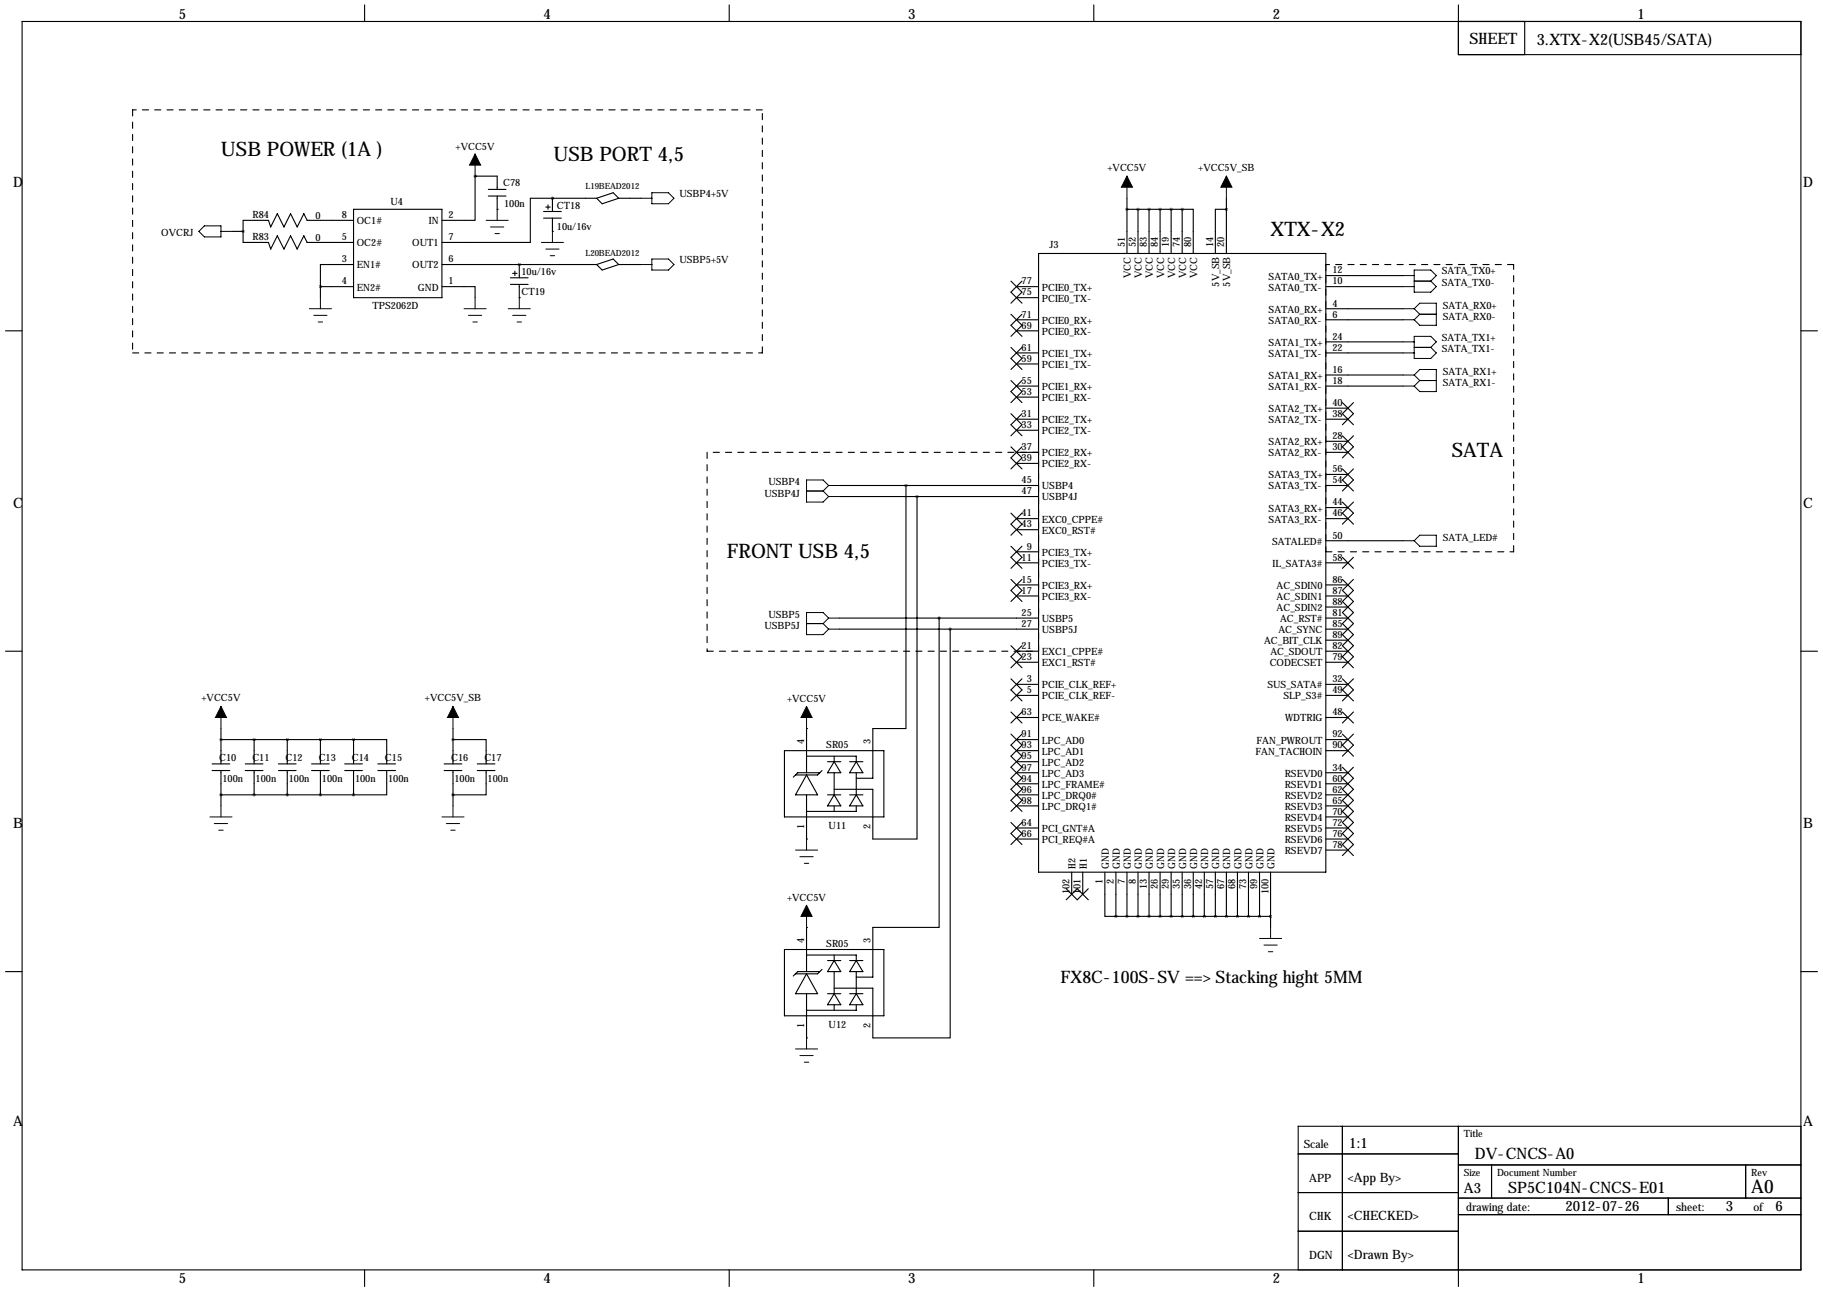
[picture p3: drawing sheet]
<svg xmlns="http://www.w3.org/2000/svg" width="419mm" height="297mm" viewBox="0 0 419 297" stroke-linecap="round" stroke-linejoin="round" font-family="sans-serif">
<g fill="none" stroke="#000" stroke-width=".25">
<path d="M5.1 4.9h408.9v287.1h-408.9zM83.8 1.1v3.8M167.6 1.1v3.8M251.5 1.1v3.8M335.3 1.1v11.5h78.7M350.5 4.9v7.7M53.3 53.2h2.6M55.9 53.2v2.5h5.8l.5 1.6 1.6-3.1 1.5 3.1 1.5-3.1 1.5 3.1 1.5-3.1 .8 1.5h10.7M81.3 50.7h-10.7l-.8-1.6-1.5 3.1-1.5-3.1-1.5 3.1-1.5-3.1-1.6 3.1-.5-1.5h-5.8v2.5M81.3 48.1h20.3v20.3h-20.3zM109.2 40.5h.1M109.2 40.5v10.2h-7.6"/>
<path d="M109.2 40.5h5.1v3M112.3 45.1h4M112.3 43.5h4M114.3 48.1h.1M114.3 45.1v3M125 48.6h4M125 50.2h4M125.5 47.6h1M126 47.1v1M127 53.2h.1M127 45.6h-5.1v10.1h-20.3M127 45.6h.1"/>
<path d="M127 45.6v3M127 50.2v3M127 45.6h10.2M137.2 45.6l3.8-1.3 1.2 1.3M137.2 45.6l1.2 1.2 3.8-1.2M142.2 45.6h5.1M238.8 58.3h66v142.2h-66zM259.1 45.6v12.7M259.1 48.1h12.7M261.6 48.1v10.2M264.2 48.1v10.2M266.7 48.1v10.2"/>
<path d="M269.2 48.1v10.2M271.8 48.1h2.5v10.2M271.8 48.1v10.2M281.9 48.1h-2.5v10.2M281.9 45.6v12.7M1.3 76.1h3.8M73.7 65.9h7.6M73.7 65.9v2.5M81.3 60.8h-7.6v5.1M101.6 65.9h7.6v2.5M101.6 60.8h35.6M117.3 63.9h4.1"/>
<path d="M117.3 65.4h4.1M117.9 62.9h1M118.4 62.3v1.1M119.4 68.4h.1M119.4 60.8h.1M119.4 60.8v3.1M119.4 65.4v3M137.2 60.8l3.8-1.3 1.2 1.3M137.2 60.8l1.2 1.3 3.8-1.3M142.2 60.8h5.1M232.4 64.6l2.5 2.6-2.5 2.5M232.4 72.2l2.5 2.6-2.5 2.5"/>
<path d="M232.4 79.9l2.5 2.5-2.5 2.5M233.7 76.1h5.1M233.7 65.9h5.1M233.7 68.4h5.1M233.7 73.5h5.1M234.9 64.6l-2.5 2.6 2.5 2.5M234.9 72.2l-2.5 2.6 2.5 2.5M234.9 79.9l-2.5 2.5 2.5 2.5M304.8 65.9h17.8M304.8 73.5h17.8M304.8 63.4h17.8M304.8 71h17.8"/>
<path d="M304.8 78.6h17.8M414 76.1h3.8M232.4 87.5l2.5 2.5-2.5 2.6M232.4 95.1l2.5 2.5-2.5 2.6M233.7 81.1h5.1M233.7 83.7h5.1M233.7 88.8h5.1M233.7 91.3h5.1M233.7 96.4h5.1M233.7 98.9h5.1M234.9 87.5l-2.5 2.5 2.5 2.6M234.9 95.1l-2.5 2.5 2.5 2.6"/>
<path d="M304.8 81.1h17.8M304.8 88.8h17.8M304.8 96.4h5.1M304.8 86.2h17.8M304.8 93.8h5.1M308.6 92.6l2.5 2.5-2.5 2.5M311.1 92.6l-2.5 2.5 2.5 2.5M193 111.6h45.8M193 114.2h45.8M208.3 111.6v55.9h-7.6v11.4h-3.9M210.8 114.2v78.7h-10.1v-11.4h-8.9M232.4 102.7l2.5 2.6-2.5 2.5"/>
<path d="M232.4 118l2.5 2.5-2.5 2.5M233.7 104h5.1M233.7 106.5h5.1M233.7 119.2h5.1M234.9 102.7l-2.5 2.6 2.5 2.5M234.9 118l-2.5 2.5 2.5 2.5M304.8 104h5.1M304.8 111.6h5.1M304.8 119.2h5.1M304.8 101.5h5.1M304.8 109.1h5.1M304.8 116.7h5.1"/>
<path d="M308.6 100.2l2.5 2.5-2.5 2.6M308.6 115.4l2.5 2.6-2.5 2.5M308.6 107.8l2.5 2.5-2.5 2.6M311.1 100.2l-2.5 2.5 2.5 2.6M311.1 107.8l-2.5 2.5 2.5 2.6M311.1 115.4l-2.5 2.6 2.5 2.5M232.4 125.6l2.5 2.5-2.5 2.6M232.4 133.2l2.5 2.5-2.5 2.6M233.7 121.8h5.1M233.7 126.9h5.1M233.7 129.4h5.1M233.7 134.5h5.1"/>
<path d="M233.7 137h5.1M234.9 125.6l-2.5 2.5 2.5 2.6M234.9 133.2l-2.5 2.5 2.5 2.6M304.8 129.4h5.1M304.8 134.5h5.1M304.8 137h5.1M304.8 124.3h17.8M304.8 139.6h5.1M308.6 128.1l2.5 2.6M308.6 133.2l2.5 2.5-2.5 2.6 2.5 2.5-2.5 2.6 2.5 2.5-2.5 2.5 2.5 2.6-2.5 2.5M311.1 128.1l-2.5 2.6M311.1 133.2l-2.5 2.5 2.5 2.6-2.5 2.5 2.5 2.6-2.5 2.5 2.5 2.5-2.5 2.6 2.5 2.5"/>
<path d="M1.3 149.7h3.8M193 142.1h45.8M193 144.6h45.8M215.9 142.1v71.1h-15.2v11.4h-3.9M218.4 144.6v94h-17.7v-11.4h-8.9M232.4 156.1l2.5 2.5-2.5 2.5M232.4 148.4l2.5 2.6-2.5 2.5M233.7 149.7h5.1M233.7 152.3h5.1M233.7 157.3h5.1M233.7 159.9h5.1M234.9 156.1l-2.5 2.5 2.5 2.5"/>
<path d="M234.9 148.4l-2.5 2.6 2.5 2.5M304.8 149.7h5.1M304.8 142.1h5.1M304.8 144.6h5.1M304.8 152.3h5.1M304.8 157.3h5.1M304.8 159.9h5.1M304.8 147.2h5.1M308.6 156.1l2.5 2.5-2.5 2.5M311.1 156.1l-2.5 2.5 2.5 2.5M414 149.7h3.8M48.8 177.2h4"/>
<path d="M48.8 175.6h4M50.8 170h30.5M50.8 167.5v8.1M50.8 177.2v8.1M56.4 177.2h4.1M56.4 175.6h4.1M58.4 170v5.6M58.4 177.2v5.5M64 177.2h4.1M64 175.6h4.1M66 170v5.6M66 177.2v5.5"/>
<path d="M71.6 177.2h4.1M71.6 175.6h4.1M73.7 170v5.6M73.7 177.2v5.5M79.2 177.2h4.1M79.2 175.6h4.1M81.3 170h7.6v5.6M81.3 170v5.6M81.3 177.2v5.5M86.9 177.2h4M86.9 175.6h4M88.9 177.2v5.5h-7.6"/>
<path d="M102.1 177.2h4.1M102.1 175.6h4.1M104.1 170h7.7v5.6M104.1 167.5v8.1M104.1 177.2v8.1M109.7 177.2h4.1M109.7 175.6h4.1M111.8 177.2v5.5h-7.7M180.3 172.6h22.9v15.2h-22.9zM185.4 167.5h.1M185.4 178.2l2.6 4.5h-5.1zM185.4 173.8h11.4v1.3"/>
<path d="M185.4 167.5v10.2M188.5 177.7h-5.1l-1 1M189 177.2l-1 1h-5.1M190.2 175.1h3.1M191.8 175.1l1.5 2.6h-3.1zM191.8 173.8v1.3M191.8 177.7v5M195.3 175.1h3.1M196.8 175.1l1.6 2.6h-3.1zM196.8 177.7v5M232.4 163.7l2.5 2.5M232.4 168.8l2.5 2.5-2.5 2.5 2.5 2.6-2.5 2.5 2.5 2.6-2.5 2.5 2.5 2.5"/>
<path d="M233.7 165h5.1M233.7 170h5.1M233.7 172.6h5.1M233.7 175.1h5.1M233.7 177.7h5.1M234.9 163.7l-2.5 2.5M234.9 168.8l-2.5 2.5 2.5 2.5-2.5 2.6 2.5 2.5-2.5 2.6 2.5 2.5-2.5 2.5M304.8 165h5.1M304.8 170h5.1M304.8 172.6h5.1M304.8 177.7h5.1M308.6 176.4l2.5 2.5-2.5 2.6 2.5 2.5-2.5 2.5 2.5 2.6-2.5 2.5 2.5 2.6-2.5 2.5"/>
<path d="M308.6 163.7l2.5 2.5M308.6 168.8l2.5 2.5-2.5 2.5M311.1 176.4l-2.5 2.5 2.5 2.6-2.5 2.5 2.5 2.5-2.5 2.6 2.5 2.5-2.5 2.6 2.5 2.5M311.1 163.7l-2.5 2.5M311.1 168.8l-2.5 2.5 2.5 2.5M50.8 182.7h30.5M185.4 192.9h.1M185.4 182.7v10.2M190.2 182.7h3.1M191.8 182.7l1.5 2.6h-3.1zM191.8 185.3v1.2M195.3 182.7h3.1"/>
<path d="M196.8 182.7l1.6 2.6h-3.1zM196.8 185.3v1.2h-11.4M232.4 189.1l2.5 2.5-2.5 2.6M233.7 180.2h5.1M233.7 182.7h5.1M233.7 185.3h5.1M233.7 190.4h5.1M233.7 192.9h5.1M234.9 189.1l-2.5 2.5 2.5 2.6M304.8 180.2h5.1M304.8 182.7h5.1M304.8 185.3h5.1"/>
<path d="M304.8 190.4h5.1M304.8 192.9h5.1M304.8 187.8h5.1M304.8 195.4h5.1M180.3 218.3h22.9v15.2h-22.9zM185.4 213.2h.1M185.4 219.6h11.4v1.2M185.4 213.2v10.2M191.8 219.6v1.2M245.1 206.9l2.5-2.6 2.6 2.6M245.1 204.3l2.5 2.6 2.6-2.6M246.4 200.5v5.1"/>
<path d="M248.9 200.5v5.1M254 200.5v10.2h2.5M256.5 200.5v10.2M256.5 210.7h35.6M259.1 200.5v10.2M261.6 200.5v10.2M264.2 200.5v10.2M266.7 200.5v10.2M269.2 200.5v10.2M271.8 200.5v10.2M274.3 200.5v10.2M276.9 200.5v10.2"/>
<path d="M279.4 200.5v10.2M281.9 200.5v10.2M284.5 200.5v10.2M287 200.5v10.2M289.6 200.5v10.2M292.1 200.5v12.7M1.3 223.4h3.8M185.4 238.6h.1M185.4 228.5v10.1M185.4 223.9l2.6 4.6h-5.1zM188.5 223.4h-5.1l-1 1M189 222.9l-1 1h-5.1"/>
<path d="M190.2 228.5h3.1M190.2 220.8h3.1M191.8 220.8l1.5 2.6h-3.1zM191.8 223.4v5.1M191.8 231v1.3M191.8 228.5l1.5 2.5h-3.1zM195.3 228.5h3.1M195.3 220.8h3.1M196.8 220.8l1.6 2.6h-3.1zM196.8 223.4v5.1M196.8 231v1.3h-11.4M196.8 228.5l1.6 2.5h-3.1z"/>
<path d="M414 223.4h3.8M308.6 258.9v33.1M335.3 258.9v36.9M414 258.9h-115.6v33.1M298.4 274.2h36.9M298.4 265.3h36.9M335.3 279.3h78.7M335.3 275.4h78.7M335.3 267.8h78.7M342.9 267.8v7.6M383.5 275.4v3.9M401.3 267.8v7.6"/>
<path d="M83.8 292v3.8M167.6 292v3.8M251.5 292v3.8M298.4 283.1h36.9"/>
</g>
<path d="M30.5 25.3v55.8M175.3 25.3h-144.8M304.8 60.8v66.1M348 60.8h-43.2M30.5 81.1h144.8M175.3 81.1v-55.8M162.6 104v45.7M238.8 104h-76.2M304.8 126.9h43.2M348 126.9v-66.1M162.6 149.7h76.2M238.8 149.7v-45.7" fill="none" stroke="#000" stroke-width=".25" stroke-dasharray="1.4 1.4"/>
<g fill="none" stroke="#000" stroke-width=".23">
<path d="M109.2 35.4v5.1M45.7 53.2l1.3-1.3h3.8v2.6h-3.8zM50.8 53.2h2.5M111.8 50.7h5M112.8 52.2h3M113.8 53.7h1M114.3 48.1v2.6M124.5 55.7h5M125.5 57.3h3M126.5 58.8h1M127 53.2v2.5M147.3 45.6h2.6"/>
<path d="M149.9 59.5h3.8l1.2 1.3-1.2 1.3h-3.8zM149.9 44.3h3.8l1.2 1.3-1.2 1.2h-3.8zM259.1 40.5v5.1M281.9 40.5v5.1M71.1 71h5.1M72.1 72.5h3.1M73.2 74h1M73.7 68.4v2.6M106.7 71h5.1M107.7 72.5h3M108.7 74h1M109.2 68.4v2.6"/>
<path d="M116.8 71h5.1M117.9 72.5h3M118.9 74h1M119.4 68.4v2.6M147.3 60.8h2.6M322.6 71h2.5M322.6 73.5h2.5M322.6 63.4h2.5M322.6 65.9h2.5M322.6 78.6h2.5M325.1 71l1.3 1.2M325.1 71l1.3-1.3h3.8v5.1h-3.8l-1.3-1.3"/>
<path d="M325.1 62.1h3.8l1.3 1.3-1.3 1.2 1.3 1.3-1.3 1.3h-3.8zM325.1 77.3h3.8l1.3 1.3-1.3 1.3 1.3 1.2-1.3 1.3h-3.8zM325.1 64.6h3.8M325.1 79.9h3.8M326.4 72.2h3.8M326.4 72.2l-1.3 1.3M322.6 86.2h2.5M322.6 88.8h2.5M322.6 81.1h2.5M325.1 86.2l1.3-1.3h3.8v5.1h-3.8l-1.3-1.2M325.1 86.2l1.3 1.3M326.4 87.5h3.8"/>
<path d="M326.4 87.5l-1.3 1.3M185.4 112.9h3.8M189.2 112.9l1.3 1.3M190.5 114.2h2.5M190.5 111.6l-1.3-1.3h-3.8v5.1h3.8l1.3-1.2M190.5 111.6h2.5M190.5 111.6l-1.3 1.3M322.6 124.3h2.5M325.1 124.3l1.3-1.3h3.8v2.6h-3.8zM185.4 143.4h3.8M189.2 143.4l1.3 1.2M190.5 142.1l-1.3-1.3h-3.8v5.1h3.8l1.3-1.3"/>
<path d="M190.5 144.6h2.5M190.5 142.1h2.5M190.5 142.1l-1.3 1.3M50.8 162.4v5.1M104.1 162.4v5.1M185.4 162.4v5.1M48.3 187.8h5M49.3 189.3h3M50.3 190.9h1M50.8 185.3v2.5M101.6 187.8h5.1M102.6 189.3h3.1"/>
<path d="M103.6 190.9h1M104.1 185.3v2.5M182.9 195.4h5.1M183.9 197h3M184.9 198.5h1M185.4 192.9v2.5M185.4 208.1v5.1M289.6 215.8h5M290.6 217.3h3M291.6 218.8h1M292.1 213.2v2.6M185.4 238.6v2.6"/>
<path d="M182.9 241.2h5.1M183.9 242.7h3M184.9 244.2h1"/>
</g>
<path d="M109.2 35.4l1.3 2.6h-2.6zM259.1 40.5l1.2 2.5h-2.5zM281.9 40.5l1.3 2.5h-2.5zM50.8 162.4l1.3 2.6h-2.6zM104.1 162.4l1.3 2.6h-2.5zM185.4 162.4l1.3 2.6h-2.6zM185.4 208.1l1.3 2.6h-2.6z" fill="#000" stroke="#000" stroke-width=".23"/>
<path d="M289.5 210.7a.05 .05 0 0 0 .1 0 .05 .05 0 0 0-.1 0zM281.9 210.7a.05 .05 0 0 0 .1 0 .05 .05 0 0 0-.1 0zM276.8 210.7a.05 .05 0 0 0 .1 0 .05 .05 0 0 0-.1 0zM269.2 210.7a.05 .05 0 0 0 .1 0 .05 .05 0 0 0-.1 0zM264.1 210.7a.05 .05 0 0 0 .1 0 .05 .05 0 0 0-.1 0zM256.5 210.7a.05 .05 0 0 0 .1 0 .05 .05 0 0 0-.1 0zM269.2 48.1a.05 .05 0 0 0 .1 0 .05 .05 0 0 0-.1 0zM264.1 48.1a.05 .05 0 0 0 .1 0 .05 .05 0 0 0-.1 0zM66 170a.05 .05 0 0 0 .1 0 .05 .05 0 0 0-.1 0zM66 182.7a.05 .05 0 0 0 .1 0 .05 .05 0 0 0-.1 0zM73.6 170a.05 .05 0 0 0 .1 0 .05 .05 0 0 0-.1 0zM73.6 182.7a.05 .05 0 0 0 .1 0 .05 .05 0 0 0-.1 0zM281.9 48.1a.05 .05 0 0 0 .1 0 .05 .05 0 0 0-.1 0zM104.1 170a.05 .05 0 0 0 .1 0 .05 .05 0 0 0-.1 0zM104.1 182.7a.05 .05 0 0 0 .1 0 .05 .05 0 0 0-.1 0zM218.4 144.6a.05 .05 0 0 0 .1 0 .05 .05 0 0 0-.1 0zM73.6 65.9a.05 .05 0 0 0 .1 0 .05 .05 0 0 0-.1 0z" fill="#000" stroke="#000" stroke-width=".63"/>
<g font-size="4.6">
<text x="50.8" y="35.9">USB POWER (1A )</text>
<text x="127.3" y="36.9">USB PORT 4,5</text>
<text x="292.1" y="54.3">XTX-X2</text>
<text x="333.8" y="105">SATA</text>
<text x="167.1" y="128.4">FRONT USB 4,5</text>
</g>
<text font-size="4.3" x="402.6" y="274.2">A0</text>
<text font-size="4" x="243.8" y="225.9">FX8C-100S-SV ==&gt; Stacking hight 5MM</text>
<g font-size="3.6">
<text x="337.8" y="10">SHEET</text>
<text x="353.3" y="10.3">3.XTX-X2(USB45/SATA)</text>
<text x="339.1" y="266.6">DV-CNCS-A0</text>
<text x="346.7" y="274.2">SP5C104N-CNCS-E01</text>
</g>
<g font-size="3.3">
<text x="41.1" y="4.4">5</text>
<text x="125" y="4.4">4</text>
<text x="208.8" y="4.4">3</text>
<text x="292.6" y="4.4">2</text>
<text x="376.4" y="4.4">1</text>
<text x="3" y="43">D</text>
<text x="414.5" y="43">D</text>
<text x="3" y="116.7">C</text>
<text x="414.5" y="116.7">C</text>
<text x="3" y="190.4">B</text>
<text x="414.5" y="190.4">B</text>
<text x="3" y="258.9">A</text>
<text x="414.5" y="258.9">A</text>
<text x="310.1" y="264">1:1</text>
<text x="336.5" y="274.2">A3</text>
<text x="359.9" y="278.5">2012-07-26</text>
<text x="396.7" y="278.5">3</text>
<text x="408.2" y="278.5">6</text>
<text x="41.1" y="295">5</text>
<text x="125" y="295">4</text>
<text x="208.8" y="295">3</text>
<text x="292.6" y="295">2</text>
<text x="376.4" y="295">1</text>
</g>
<g font-size="3">
<text x="309.9" y="271.6">&lt;App By&gt;</text>
<text x="309.9" y="280.5">&lt;CHECKED&gt;</text>
<text x="309.9" y="289.4">&lt;Drawn By&gt;</text>
</g>
<g font-size="2.6">
<text x="299.7" y="264">Scale</text>
<text x="301" y="271.6">APP</text>
<text x="301" y="280.5">CHK</text>
<text x="337.1" y="278.5">drawing date:</text>
<text x="385.3" y="278.5">sheet:</text>
<text x="403.1" y="278.5">of</text>
<text x="301" y="289.4">DGN</text>
</g>
<g font-size="2.3">
<text x="104.7" y="34.4">+VCC5V</text>
<text x="254.6" y="39.2">+VCC5V</text>
<text x="275.5" y="39.2">+VCC5V_SB</text>
<text x="89.7" y="47.1">U4</text>
<text x="115.7" y="42.8">C78</text>
<text x="115.9" y="47.6">100n</text>
<text x="156.2" y="45.3">USBP4+5V</text>
<text x="58" y="50.2">R84</text>
<text x="72.6" y="50.4">0</text>
<text x="78.6" y="50.2">8</text>
<text x="82" y="51.6">OC1#</text>
<text x="98.6" y="51.6">IN</text>
<text x="103.1" y="50.2">2</text>
<text x="128" y="48.1">CT18</text>
<text x="128" y="53">10u/16v</text>
<text x="37.1" y="54.2">OVCRJ</text>
<text x="58" y="55.2">R83</text>
<text x="72.6" y="55.5">0</text>
<text x="78.6" y="55.2">5</text>
<text x="82" y="56.6">OC2#</text>
<text x="94.8" y="56.6">OUT1</text>
<text x="103.1" y="55.2">7</text>
<text x="241.3" y="57">J3</text>
<text x="258.6" y="56.8" transform="rotate(-90 258.6 56.8)">51</text>
<text x="261.1" y="56.8" transform="rotate(-90 261.1 56.8)">52</text>
<text x="263.7" y="56.8" transform="rotate(-90 263.7 56.8)">83</text>
<text x="266.2" y="56.8" transform="rotate(-90 266.2 56.8)">84</text>
<text x="268.7" y="56.8" transform="rotate(-90 268.7 56.8)">19</text>
<text x="271.3" y="56.8" transform="rotate(-90 271.3 56.8)">74</text>
<text x="273.8" y="56.8" transform="rotate(-90 273.8 56.8)">80</text>
<text x="278.9" y="56.8" transform="rotate(-90 278.9 56.8)">14</text>
<text x="281.4" y="56.8" transform="rotate(-90 281.4 56.8)">20</text>
<text x="78.6" y="60.3">3</text>
<text x="78.6" y="65.4">4</text>
<text x="82" y="61.7">EN1#</text>
<text x="94.8" y="61.7">OUT2</text>
<text x="103.1" y="65.4">1</text>
<text x="103.1" y="60.3">6</text>
<text x="119.9" y="63.1">10u/16v</text>
<text x="156.2" y="60.6">USBP5+5V</text>
<text x="234.9" y="65.4">77</text>
<text x="260" y="63.9" transform="rotate(-90 260 63.9)">VCC</text>
<text x="262.5" y="63.9" transform="rotate(-90 262.5 63.9)">VCC</text>
<text x="265.1" y="63.9" transform="rotate(-90 265.1 63.9)">VCC</text>
<text x="267.6" y="63.9" transform="rotate(-90 267.6 63.9)">VCC</text>
<text x="270.1" y="63.9" transform="rotate(-90 270.1 63.9)">VCC</text>
<text x="272.7" y="63.9" transform="rotate(-90 272.7 63.9)">VCC</text>
<text x="275.2" y="63.9" transform="rotate(-90 275.2 63.9)">VCC</text>
<text x="280.3" y="65.9" transform="rotate(-90 280.3 65.9)">5V_SB</text>
<text x="282.8" y="65.9" transform="rotate(-90 282.8 65.9)">5V_SB</text>
<text x="291.7" y="64.3">SATA0_TX+</text>
<text x="306.3" y="62.9">12</text>
<text x="306.3" y="65.4">10</text>
<text x="331.5" y="63.1">SATA_TX0+</text>
<text x="331.5" y="65.6">SATA_TX0-</text>
<text x="82" y="66.8">EN2#</text>
<text x="85.7" y="71">TPS2062D</text>
<text x="96.1" y="66.8">GND</text>
<text x="119.9" y="67.9">CT19</text>
<text x="234.9" y="67.9">75</text>
<text x="239.5" y="66.8">PCIE0_TX+</text>
<text x="239.5" y="69.3">PCIE0_TX-</text>
<text x="291.7" y="66.8">SATA0_TX-</text>
<text x="291.7" y="71.9">SATA0_RX+</text>
<text x="306.3" y="70.5">4</text>
<text x="331.7" y="71">SATA_RX0+</text>
<text x="234.9" y="73">71</text>
<text x="234.9" y="75.6">69</text>
<text x="239.5" y="74.4">PCIE0_RX+</text>
<text x="239.5" y="77">PCIE0_RX-</text>
<text x="291.7" y="74.4">SATA0_RX-</text>
<text x="306.3" y="73">6</text>
<text x="331.7" y="73.5">SATA_RX0-</text>
<text x="234.9" y="80.6">61</text>
<text x="234.9" y="83.2">59</text>
<text x="239.5" y="82">PCIE1_TX+</text>
<text x="291.7" y="79.5">SATA1_TX+</text>
<text x="291.7" y="82">SATA1_TX-</text>
<text x="306.3" y="78.1">24</text>
<text x="306.3" y="80.6">22</text>
<text x="331.5" y="78.3">SATA_TX1+</text>
<text x="331.5" y="80.9">SATA_TX1-</text>
<text x="234.9" y="88.3">55</text>
<text x="239.5" y="84.6">PCIE1_TX-</text>
<text x="239.5" y="89.7">PCIE1_RX+</text>
<text x="291.7" y="87.1">SATA1_RX+</text>
<text x="291.7" y="89.7">SATA1_RX-</text>
<text x="306.3" y="85.7">16</text>
<text x="306.3" y="88.3">18</text>
<text x="331.7" y="86.2">SATA_RX1+</text>
<text x="331.7" y="88.8">SATA_RX1-</text>
<text x="234.9" y="90.8">53</text>
<text x="234.9" y="95.9">31</text>
<text x="239.5" y="92.2">PCIE1_RX-</text>
<text x="291.7" y="94.7">SATA2_TX+</text>
<text x="306.3" y="93.3">40</text>
<text x="306.3" y="95.9">38</text>
<text x="234.9" y="98.4">33</text>
<text x="239.5" y="97.3">PCIE2_TX+</text>
<text x="239.5" y="99.8">PCIE2_TX-</text>
<text x="291.7" y="97.3">SATA2_TX-</text>
<text x="306.3" y="101">28</text>
<text x="234.9" y="103.5">37</text>
<text x="234.9" y="106">39</text>
<text x="239.5" y="104.9">PCIE2_RX+</text>
<text x="239.5" y="107.4">PCIE2_RX-</text>
<text x="291.7" y="102.4">SATA2_RX+</text>
<text x="291.7" y="104.9">SATA2_RX-</text>
<text x="306.3" y="103.5">30</text>
<text x="176.6" y="111.6">USBP4</text>
<text x="234.9" y="111.1">45</text>
<text x="234.9" y="113.7">47</text>
<text x="239.5" y="112.5">USBP4</text>
<text x="291.7" y="110">SATA3_TX+</text>
<text x="291.7" y="112.5">SATA3_TX-</text>
<text x="306.3" y="108.6">56</text>
<text x="306.3" y="111.1">54</text>
<text x="175.7" y="114.2">USBP4J</text>
<text x="234.9" y="118.7">41</text>
<text x="239.5" y="115.1">USBP4J</text>
<text x="291.7" y="117.6">SATA3_RX+</text>
<text x="306.3" y="116.2">44</text>
<text x="306.3" y="118.7">46</text>
<text x="234.9" y="121.3">43</text>
<text x="239.5" y="120.1">EXC0_CPPE#</text>
<text x="239.5" y="122.7">EXC0_RST#</text>
<text x="291.7" y="120.1">SATA3_RX-</text>
<text x="292.4" y="125.2">SATALED#</text>
<text x="306.3" y="123.8">50</text>
<text x="331.7" y="124.3">SATA_LED#</text>
<text x="234.9" y="128.9">11</text>
<text x="236" y="126.4">9</text>
<text x="239.5" y="127.8">PCIE3_TX+</text>
<text x="239.5" y="130.3">PCIE3_TX-</text>
<text x="292.6" y="130.3">IL_SATA3#</text>
<text x="306.3" y="128.9">58</text>
<text x="234.9" y="134">15</text>
<text x="234.9" y="136.5">17</text>
<text x="239.5" y="135.4">PCIE3_RX+</text>
<text x="239.5" y="137.9">PCIE3_RX-</text>
<text x="293.5" y="135.4">AC_SDIN0</text>
<text x="293.5" y="137.9">AC_SDIN1</text>
<text x="306.3" y="134">86</text>
<text x="306.3" y="136.5">87</text>
<text x="176.6" y="142.1">USBP5</text>
<text x="234.9" y="141.6">25</text>
<text x="239.5" y="143">USBP5</text>
<text x="293.5" y="140.5">AC_SDIN2</text>
<text x="294.3" y="143">AC_RST#</text>
<text x="306.3" y="139.1">88</text>
<text x="306.3" y="141.6">81</text>
<text x="175.7" y="144.6">USBP5J</text>
<text x="234.9" y="144.1">27</text>
<text x="234.9" y="149.2">21</text>
<text x="239.5" y="145.5">USBP5J</text>
<text x="290.6" y="148.1">AC_BIT_CLK</text>
<text x="293.9" y="145.5">AC_SYNC</text>
<text x="306.3" y="144.1">85</text>
<text x="306.3" y="146.7">89</text>
<text x="306.3" y="149.2">82</text>
<text x="234.9" y="151.8">23</text>
<text x="239.5" y="150.6">EXC1_CPPE#</text>
<text x="239.5" y="153.2">EXC1_RST#</text>
<text x="291.9" y="153.2">CODECSET</text>
<text x="292" y="150.6">AC_SDOUT</text>
<text x="306.3" y="151.8">79</text>
<text x="46.3" y="161.1">+VCC5V</text>
<text x="97.7" y="161.1">+VCC5V_SB</text>
<text x="180.9" y="161.4">+VCC5V</text>
<text x="236" y="156.8">3</text>
<text x="236" y="159.4">5</text>
<text x="239.5" y="158.2">PCIE_CLK_REF+</text>
<text x="239.5" y="160.8">PCIE_CLK_REF-</text>
<text x="291.4" y="158.2">SUS_SATA#</text>
<text x="295.1" y="160.8">SLP_S3#</text>
<text x="306.3" y="156.8">32</text>
<text x="306.3" y="159.4">49</text>
<text x="234.9" y="164.5">63</text>
<text x="239.5" y="165.9">PCE_WAKE#</text>
<text x="295.5" y="165.9">WDTRIG</text>
<text x="306.3" y="164.5">48</text>
<text x="184.9" y="171.1" transform="rotate(-90 184.9 171.1)">4</text>
<text x="190" y="172.1">SR05</text>
<text x="200.2" y="171.1" transform="rotate(-90 200.2 171.1)">3</text>
<text x="234.9" y="169.5">91</text>
<text x="234.9" y="172.1">93</text>
<text x="239.5" y="170.9">LPC_AD0</text>
<text x="239.5" y="173.5">LPC_AD1</text>
<text x="288.6" y="173.5">FAN_TACHOIN</text>
<text x="288.9" y="170.9">FAN_PWROUT</text>
<text x="306.3" y="169.5">92</text>
<text x="306.3" y="172.1">90</text>
<text x="50.4" y="174.9">C10</text>
<text x="51.1" y="179.7">100n</text>
<text x="58" y="174.9">C11</text>
<text x="58.8" y="179.7">100n</text>
<text x="65.6" y="174.9">C12</text>
<text x="66.4" y="179.7">100n</text>
<text x="73.3" y="174.9">C13</text>
<text x="74" y="179.7">100n</text>
<text x="80.9" y="174.9">C14</text>
<text x="81.6" y="179.7">100n</text>
<text x="88.5" y="174.9">C15</text>
<text x="89.2" y="179.7">100n</text>
<text x="103.7" y="174.9">C16</text>
<text x="104.5" y="179.7">100n</text>
<text x="111.4" y="174.9">C17</text>
<text x="112.1" y="179.7">100n</text>
<text x="234.9" y="174.6">95</text>
<text x="234.9" y="177.2">97</text>
<text x="234.9" y="179.7">94</text>
<text x="239.5" y="176">LPC_AD2</text>
<text x="239.5" y="178.6">LPC_AD3</text>
<text x="295.3" y="178.6">RSEVD0</text>
<text x="306.3" y="177.2">34</text>
<text x="306.3" y="179.7">60</text>
<text x="234.9" y="182.2">96</text>
<text x="234.9" y="184.8">98</text>
<text x="239.5" y="181.1">LPC_FRAME#</text>
<text x="239.5" y="183.6">LPC_DRQ0#</text>
<text x="295.3" y="181.1">RSEVD1</text>
<text x="295.3" y="183.6">RSEVD2</text>
<text x="306.3" y="182.2">62</text>
<text x="306.3" y="184.8">65</text>
<text x="184.9" y="190.5" transform="rotate(-90 184.9 190.5)">1</text>
<text x="190.5" y="190.6">U11</text>
<text x="200.2" y="190.5" transform="rotate(-90 200.2 190.5)">2</text>
<text x="234.9" y="189.9">64</text>
<text x="239.5" y="186.2">LPC_DRQ1#</text>
<text x="239.5" y="191.3">PCI_GNT#A</text>
<text x="295.3" y="186.2">RSEVD3</text>
<text x="295.3" y="188.7">RSEVD4</text>
<text x="295.3" y="191.3">RSEVD5</text>
<text x="306.3" y="187.3">70</text>
<text x="306.3" y="189.9">72</text>
<text x="234.9" y="192.4">66</text>
<text x="239.5" y="193.8">PCI_REQ#A</text>
<text x="295.3" y="193.8">RSEVD6</text>
<text x="295.3" y="196.3">RSEVD7</text>
<text x="306.3" y="192.4">76</text>
<text x="306.3" y="194.9">78</text>
<text x="247.3" y="199.8" transform="rotate(-90 247.3 199.8)">H2</text>
<text x="249.8" y="199.8" transform="rotate(-90 249.8 199.8)">H1</text>
<text x="253.5" y="203.2" transform="rotate(-90 253.5 203.2)">1</text>
<text x="254.9" y="199.8" transform="rotate(-90 254.9 199.8)">GND</text>
<text x="256" y="203.2" transform="rotate(-90 256 203.2)">2</text>
<text x="257.4" y="199.8" transform="rotate(-90 257.4 199.8)">GND</text>
<text x="258.6" y="203.2" transform="rotate(-90 258.6 203.2)">7</text>
<text x="260" y="199.8" transform="rotate(-90 260 199.8)">GND</text>
<text x="261.1" y="203.2" transform="rotate(-90 261.1 203.2)">8</text>
<text x="262.5" y="199.8" transform="rotate(-90 262.5 199.8)">GND</text>
<text x="265.1" y="199.8" transform="rotate(-90 265.1 199.8)">GND</text>
<text x="267.6" y="199.8" transform="rotate(-90 267.6 199.8)">GND</text>
<text x="270.1" y="199.8" transform="rotate(-90 270.1 199.8)">GND</text>
<text x="272.7" y="199.8" transform="rotate(-90 272.7 199.8)">GND</text>
<text x="275.2" y="199.8" transform="rotate(-90 275.2 199.8)">GND</text>
<text x="277.8" y="199.8" transform="rotate(-90 277.8 199.8)">GND</text>
<text x="280.3" y="199.8" transform="rotate(-90 280.3 199.8)">GND</text>
<text x="282.8" y="199.8" transform="rotate(-90 282.8 199.8)">GND</text>
<text x="285.4" y="199.8" transform="rotate(-90 285.4 199.8)">GND</text>
<text x="287.9" y="199.8" transform="rotate(-90 287.9 199.8)">GND</text>
<text x="290.5" y="199.8" transform="rotate(-90 290.5 199.8)">GND</text>
<text x="293" y="199.8" transform="rotate(-90 293 199.8)">GND</text>
<text x="180.9" y="207.1">+VCC5V</text>
<text x="245.9" y="205.6" transform="rotate(-90 245.9 205.6)">102</text>
<text x="248.4" y="205.6" transform="rotate(-90 248.4 205.6)">101</text>
<text x="263.7" y="204.4" transform="rotate(-90 263.7 204.4)">13</text>
<text x="266.2" y="204.4" transform="rotate(-90 266.2 204.4)">26</text>
<text x="268.7" y="204.4" transform="rotate(-90 268.7 204.4)">29</text>
<text x="271.3" y="204.4" transform="rotate(-90 271.3 204.4)">35</text>
<text x="273.8" y="204.4" transform="rotate(-90 273.8 204.4)">36</text>
<text x="276.4" y="204.4" transform="rotate(-90 276.4 204.4)">42</text>
<text x="278.9" y="204.4" transform="rotate(-90 278.9 204.4)">57</text>
<text x="281.4" y="204.4" transform="rotate(-90 281.4 204.4)">67</text>
<text x="284" y="204.4" transform="rotate(-90 284 204.4)">68</text>
<text x="286.5" y="204.4" transform="rotate(-90 286.5 204.4)">73</text>
<text x="289.1" y="204.4" transform="rotate(-90 289.1 204.4)">99</text>
<text x="291.6" y="205.6" transform="rotate(-90 291.6 205.6)">100</text>
<text x="184.9" y="216.8" transform="rotate(-90 184.9 216.8)">4</text>
<text x="190" y="217.8">SR05</text>
<text x="200.2" y="216.8" transform="rotate(-90 200.2 216.8)">3</text>
<text x="184.9" y="236.2" transform="rotate(-90 184.9 236.2)">1</text>
<text x="190.5" y="236.4">U12</text>
<text x="200.2" y="236.2" transform="rotate(-90 200.2 236.2)">2</text>
<text x="336.5" y="261.5">Title</text>
<text x="336.5" y="270.4">Size</text>
<text x="344.2" y="270.4">Document Number</text>
<text x="402.6" y="270.4">Rev</text>
</g>
<g font-size="2">
<text x="134.6" y="43.5">L19BEAD2012</text>
<text x="134.6" y="58.8">L20BEAD2012</text>
</g>
</svg>
